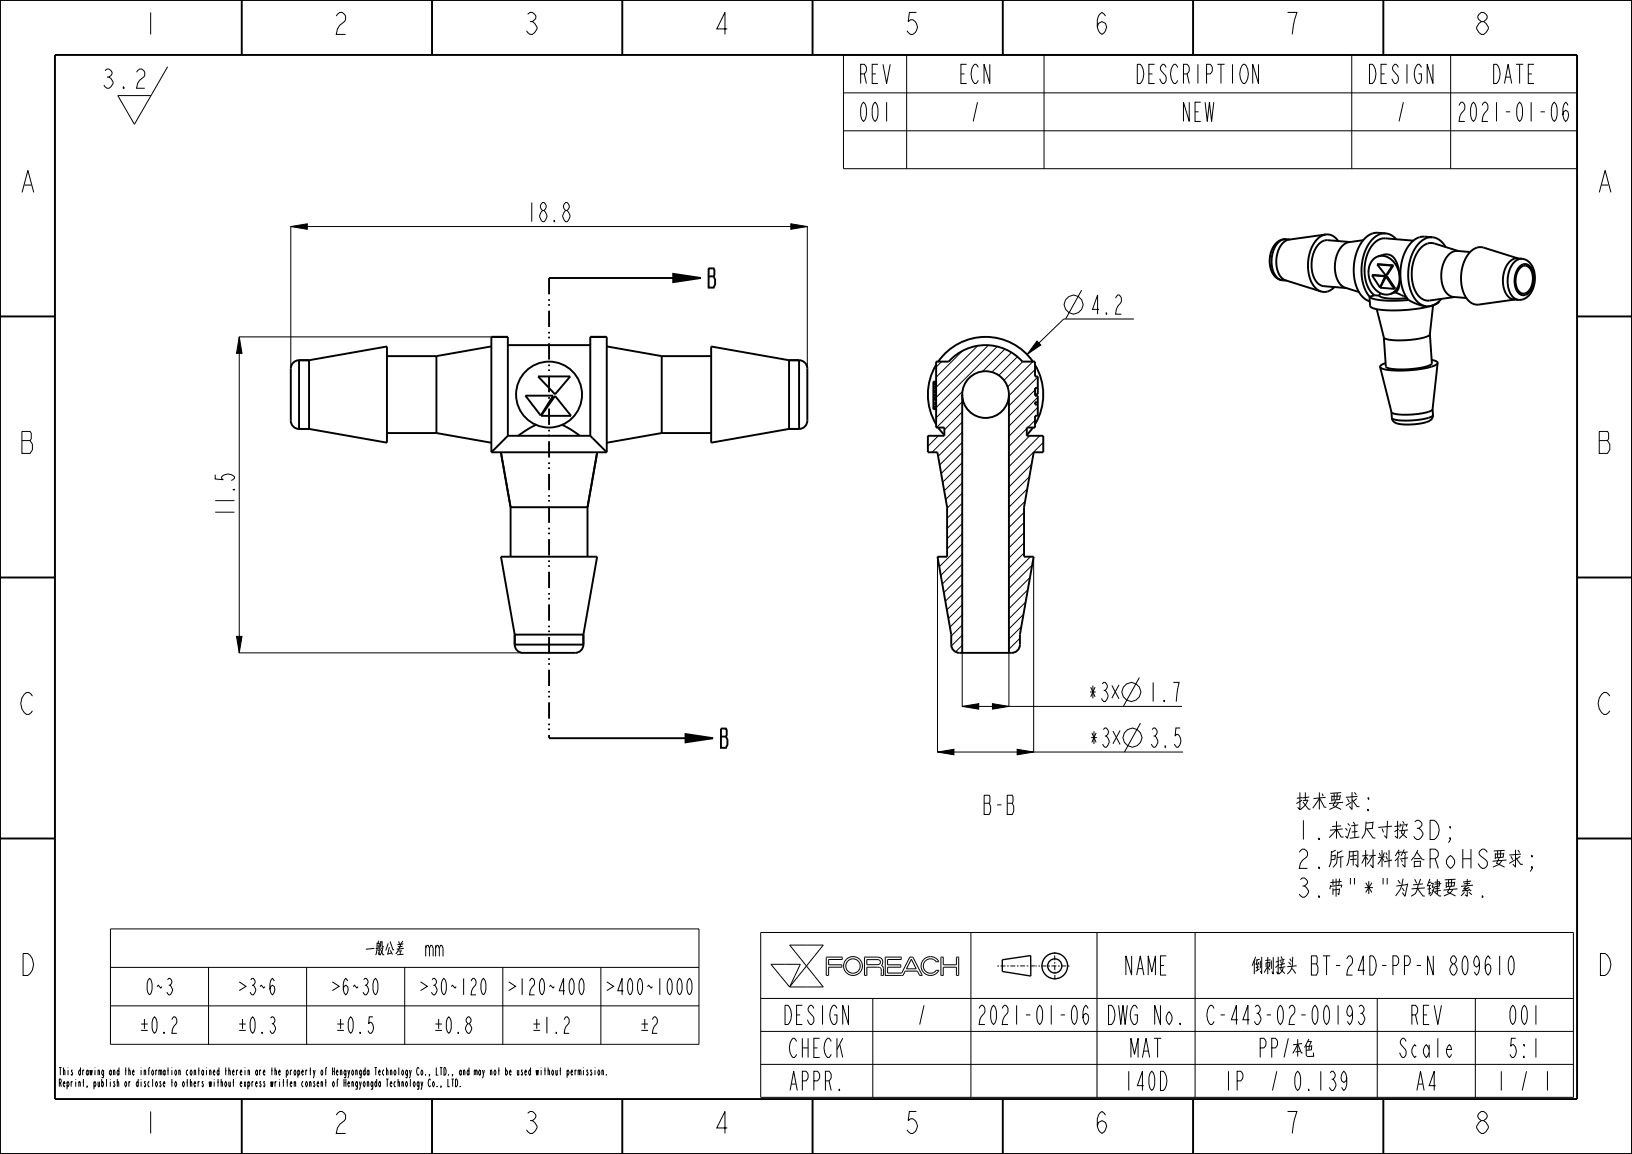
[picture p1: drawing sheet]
<svg xmlns="http://www.w3.org/2000/svg" width="297mm" height="210mm" viewBox="0 0 297 210" stroke-linecap="round" stroke-linejoin="round" font-family="sans-serif">
<g fill="none" stroke="#000" stroke-width=".18">
<path d="M19.1 12.9l.4-.3a.82 .82 0 0 1 .9 .8l-.6 .6a1.58 1.58 0 0 1 .8 1.2 1.2 1.2 0 0 1-1.1 .9l-.6-.6M19.5 14h.3M22.4 15.8l.2 .3h-.2zM24.9 13.1l.5-.5h.4l.5 .5a1.35 1.35 0 0 1-.9 1.5l-.4 .6-.1 .9h1.4M30.5 12.1l-6 10.5-3.1-5.2h6.1M153.5 10h133.5v20.7h-133.5zM153.5 16.9h133.5M165 10v20.7M190 10v20.7M246 10v20.7M264 10v20.7M153.5 23.8h133.5"/>
<path d="M52.9 41.2l3-.5v1zM52.9 41.2v25.8M52.9 41.2h94M143.9 40.7l3 .5-3 .5zM146.9 41.2v25.8M196.8 52.8l-2.9 5.3M206.4 58.1h-12.8l-6.7 6.4M43.5 61.3h45.9M43.5 61.3l.5 3h-1zM43.5 61.3v57.5M168.9 79.3v.1M170.8 79.3l-1.9 1.9"/>
<path d="M171.4 65.8l-1 1M175.1 76.8l-5.5 5.5M175.1 78.7l-4.4 4.3M175.1 73.1l-4.7 4.7M175.1 75l-3.2 3.2M175.1 71.2l-4.7 4.8M175.2 63.9l-4.8 4.7M177.9 62.9l-7.5 7.6M179.9 62.8l-9.5 9.5M181.5 63.1l-11.1 11.1M182.9 63.5l-4.1 4.1M184.1 64.2l-3.6 3.5"/>
<path d="M185.2 64.9l-3.4 3.4M186.1 65.8l-3.4 3.4M186.9 78l-3.3 3.2M187.4 79.3l-3.8 3.8M188 65.8l-4.6 4.6M188.4 76.5l-1.4 1.3M188.4 67.3l-4.8 4.7M188.4 70.9l-4.8 4.8M188.7 62.1l.7 .7-2.5 1.7zM188.9 70.4l-.2 .2M188.9 68.6l-5.3 5.3M188.9 72.3l-5.3 5.2"/>
<path d="M188.9 74.1l-5.3 5.3M189.2 79.3l-5.6 5.6M175.1 82.4l-3.8 3.8M175.1 80.5l-4.1 4.1M175.1 86l-3.3 3.3M175.1 84.2l-3.5 3.6M175.1 87.9l-3 3M175.1 99l-4.2 4.1M175.1 89.7l-2.7 2.8M175.1 91.6l-2.7 2.7M175.1 93.4l-2.7 2.8M175.1 95.3l-2.7 2.7"/>
<path d="M175.1 97.1l-2.7 2.8M186.4 93.3l-2.8 2.7M186.4 95.1l-2.8 2.7M186.4 96.9l-2.8 2.8M186.4 98.8l-2.8 2.7M186.6 91.2l-3 3M186.9 89l-3.3 3.3M187.3 86.7l-3.7 3.8M187.7 84.5l-4.1 4.1M189.9 80.5l-6.3 6.3M43 115.8h1l-.5 3zM43.5 118.8h51.6"/>
<path d="M170.6 101.4v35.5M170.9 101.3l-.2 .3M175.1 117.4l-1.2 1.2M175.1 113.7l-2 2M175.1 110l-2.5 2.6M175.1 118.9v9.7M175.1 100.8l-3.9 3.9M175.1 102.7l-3.6 3.6M175.1 106.3l-3.1 3.1M175.1 108.2l-2.8 2.8M175.1 111.9l-2.2 2.2M175.1 104.5l-3.3 3.3"/>
<path d="M175.1 115.6l-2 2M183.6 118.9v9.7M185.6 116.1l-2 2M185.9 114l-2.3 2.3M186.3 111.8l-2.7 2.7M186.4 100.6l-2.8 2.8M186.7 109.6l-3.1 3M187 107.3l-3.4 3.5M187.4 105.1l-3.8 3.8M187.5 101.3l-3.9 3.9M187.8 102.8l-4.2 4.3M188.1 101.4v35.5"/>
<path d="M170.6 136.9l3-.5v1zM170.6 136.9h44.7M175.1 128.5l3-.5v1zM175.1 128.5h40M180.6 128l3 .5-3 .5zM185.1 136.4l3 .5-3 .5zM20.1 169h107.1v21h-107.1zM20.1 176h107.1M37.9 176v14M55.8 176v14M73.6 176v14M78.1 172.5l.3-.5h.2l.2 .5v1.5"/>
<path d="M79.3 172.5l.2-.5h.2l.2 .5v1.5M79.3 172v2M79.9 172.5l.3-.5h.2l.2 .5v1.5M91.5 176v14M109.3 176v14M138.4 169.7h147.9v30h-147.9zM140.3 175.5h5.3l-1.9 4.1zM143.7 172h6.1l-3 3.8zM146.8 175.8l3 3.8h-6.1M146.8 175.8l-3.1 3.8M150.8 177.5v-1.5h2.4v-.4h-2.4v-1h2.4l.1-.4h-2.9v3.3h.4M157.8 174.6l2.1 .1 .3 .1v.4l-.4 .3h-2z"/>
<path d="M157.8 177.5v-1.5h1.9l.4 .1 .2 .2 .1 1.2h.4M160.8 177.5v-1.3l-.4-.5 .2-.6-.2-.7-.7-.2h-2.3l-.1 3.3h.5M164.3 177.5h.1M165.9 174.6l.8 1.7h-1.7zM166.1 174.2h-.5l-1.5 2.9h-2.6v-1.1h2.4v-.4h-2.4v-1h2.5v-.4h-2.9v3.3h3.2M166.1 174.2h.1M166.1 174.2l1.7 3.3h-.4l-.4-.8h-2.3l-.4 .8M170.4 175l-.7-.5h-.8l-.6 .5-.3 .8 .3 .8 .6 .4h.8l.7-.4M170.4 176.6h.1M170.4 175h.1M170.4 176.6h.4M170.4 175h.5l-.4-.5-.5-.3-.7-.1-.7 .1-.5 .4-.3 .5-.2 .5 .1 .7 .5 .8 1 .4 1-.2 .7-.7"/>
<path d="M170.8 176.6h.1M171.2 174.2h.5v1.4h2.4v-1.4h.4v3.3h-.4v-1.5h-2.4v1.5h-.5zM176.7 169.7v30M199.6 169.7v30M217.5 169.7v30M20.1 183h107.1M138.4 181.7h147.9M138.4 187.7h147.9M138.4 193.7h147.9M158.8 181.7v18M250.6 181.7v18M268.5 181.7v18"/>
<circle cx="195.4" cy="55.4" r="1.72"/>
<circle cx="155.2" cy="175.8" r="1.31"/>
<circle cx="155.2" cy="175.8" r="1.71"/>
</g>
<path d="M52.9 41.2l3-.5v1zM122.5 49.8l5 .8-5 .7zM143.9 40.7l3 .5-3 .5zM43.5 61.3l.5 3h-1zM188.7 62.1l.7 .7-2.5 1.7zM43 115.8h1l-.5 3zM124.8 133.6l5 .7-5 .8zM170.6 136.9l3-.5v1zM175.1 128.5l3-.5v1zM180.6 128l3 .5-3 .5zM185.1 136.4l3 .5-3 .5z" fill="#000"/>
<g fill="none" stroke="#000" stroke-width=".35">
<path d="M0 0h297v210h-297zM10 10h277v190h-277zM44 .1v10M78.6 .1v10M113.2 .1v10M147.9 .1v10M182.5 .1v10M217.1 .1v10M251.7 .1v10M0 57.6h10M99.9 50.6h27.6M122.5 49.8l5 .8-5 .7z"/>
<path d="M232.2 44.3l.9-.6 .9-.2a2.75 2.75 0 0 0-2.4 2.6 4.5 4.5 0 0 0 1.1 4.7l.7 .2a3.2 3.2 0 0 1-2.3-3.6l.3-1.8zM249.2 54.3l.1 1.4a2.02 2.02 0 0 0 1.8 .7 27.5 27.5 0 0 0 9.5-.8M249.3 54l-.1 .3M249.3 54a6.3 6.3 0 0 0 3.8 .7l3.2-.1M249.7 50.1l2.5 .1M249.7 50.1l1.4 2.2M249.7 50.1l2.4 .2M250.1 53.7l-.8 .3M250.1 53.7l.9 .1a4.1 4.1 0 0 0 2.8 .6l2.3-.1M250.6 48.1l3 .2M250.6 48.1l1.6 2.1M250.6 48.1l2.8 .3"/>
<path d="M250.8 42.4a4 4 0 0 0-3.6 2.7 8.8 8.8 0 0 0 .6 8.8l.6 .5 .9 .4M251.2 52.3h-.1M252.1 50.3l-1 2M252.2 50.3h.2l1.5 2.2-.2 .1M252.2 50.3l-1 2.1 2.5 .2M252.2 50.3l1.5 2.3M252.2 50.2l-.2 .5M252.2 50.2l-.1 .1M253.4 48.4l-1.2 1.8M253.6 48.3l-1.2 1.8-.2 .1M253.6 48.3l-.2 .1M254.1 43.5a2.79 2.79 0 0 0-4.6 .4 9 9 0 0 0-.4 9.9l.2 .2"/>
<path d="M256.3 54.6l1.8 .8 1.4 .3M257.2 43.8l-5.1-.4a3.7 3.7 0 0 0-3.3 3 7.3 7.3 0 0 0 1 7l.3 .3M259.3 43.1a4.2 4.2 0 0 0-3.7 3.1 8.8 8.8 0 0 0 .7 8.4M261.9 54.8l-.3 .4-1 .4M262.3 54.4a3.8 3.8 0 0 1-1.7 1.2M263.1 45a2.89 2.89 0 0 0-2.6-1.8 2.89 2.89 0 0 0-2.6 1.5 8.9 8.9 0 0 0-.2 10 2.64 2.64 0 0 0 2.9 .9M275.7 47.6a2 2 0 0 1 3.2 1 4.7 4.7 0 0 1-1.4 5.7 1.89 1.89 0 0 1-2.8-1.2 5.4 5.4 0 0 1 1-5.5zM276.6 48.5a1.34 1.34 0 0 1 1.3-.4 1.34 1.34 0 0 1 1 1.1 3.7 3.7 0 0 1-1.2 4.4 1.52 1.52 0 0 1-1.9-1.4 4.1 4.1 0 0 1 .8-3.7zM276.7 48.7a1.23 1.23 0 0 1 1.3-.3 1.23 1.23 0 0 1 .8 1.1 3.2 3.2 0 0 1-1.2 3.9 1.52 1.52 0 0 1-1.7-1.7 3.6 3.6 0 0 1 .8-3zM287 57.6h10M54.4 65.6a1.5 1.5 0 0 0-1.5 1.5v9.5a1.5 1.5 0 0 0 1.5 1.5M54.4 65.6v12.5"/>
<path d="M54.4 78.1h1.8M54.4 65.6h1.8M92.4 79.3l-3 3M92.4 79.3v-18h-3v21M92.4 79.3h15M92.4 62.8h15M95.6 72h5.1l-2.3 3.6zM97.9 68.5h5.9l-2.8 3.3zM101 72.1l2.9 3.6h-5.4zM107.4 79.3l3 3M107.4 79.3v-18h3v21M143.6 78.1h1.8"/>
<path d="M143.6 65.6h1.8M145.4 65.6v12.5M145.4 65.6a1.5 1.5 0 0 1 1.5 1.5v9.5a1.5 1.5 0 0 1-1.5 1.5M169.9 72h.5M169.9 74.3h.5M169.9 74h.5M169.9 73.6h.5M169.9 73.3h.5M169.9 72.8h.5M169.9 72.4h.5M169.9 71.9h.5M169.9 71.8h.5"/>
<path d="M169.9 71.4h.5M169.9 71.1h.5M169.9 70.6h.5M169.9 70.3h.5M169.9 69.9h.5M169.9 69.6h.5M170.4 66.4a10.5 10.5 0 0 0 0 10.8M170.4 69.5h-.5v5h.5M170.7 77.8l1.2 1.3M170.7 65.8a10.5 10.5 0 0 1 17.3 0M175.1 71.8v47M183.6 71.8v47"/>
<path d="M188 77.8l-1.1 1.3M188.4 66.4a10.5 10.5 0 0 1 0 10.8M188.9 70.6h-.5v1.4h.5v3.7h-.5v2.1h-1.5v1.5h3v3h-1.8l-1.7 10v9h1.7l-2.5 14.2v1.8a1.5 1.5 0 0 1-1.5 1.5h-9.5a1.5 1.5 0 0 1-1.5-1.5v-1.8l-2.5-14.2h1.8v-9l-1.8-10h-1.7v-3h3v-1.5h-1.5v-12h2.3a9 9 0 0 1 13.4 0h2.3v2.7h.5v3.3h-.5M188.9 73.2h-.5v.4h.5M253.3 76a2.39 2.39 0 0 0 2 .5h2a5.9 5.9 0 0 0 3.5-.9v-.1a1.58 1.58 0 0 1-1.6 1.4l-2.7 .4a3.6 3.6 0 0 1-3-.7zM89.4 82.3h21M91.2 82.3l1.7 10M108.7 82.3l-1.8 10M0 105.1h10M93.7 117.3a1.5 1.5 0 0 0 1.5 1.5h9.5a1.5 1.5 0 0 0 1.5-1.5M93.7 115.5v1.8M93.7 117.3h12.5"/>
<path d="M106.2 115.5v1.8M287 105.1h10M99.9 134.3h29.9M124.8 133.6l5 .7-5 .8zM0 152.6h10M287 152.6h10M44 200.1v10M78.6 200.1v10M113.2 200.1v10M147.9 200.1v10M182.5 200.1v10M217.1 200.1v10"/>
<path d="M251.7 200.1v10"/>
<circle cx="179.4" cy="71.8" r="4.3"/>
</g>
<g fill="none" stroke="#000" stroke-width=".25">
<path d="M187.6 173.9v3.7l-5.2-.8v-2.1l5.2-.8"/>
<circle cx="192" cy="175.8" r="2.34"/>
<circle cx="192" cy="175.8" r="1.29"/>
</g>
<path d="M181.5 175.8h6.8M191.9 173.3l.1 5M194.6 175.8h-6.2" fill="none" stroke="#000" stroke-width=".18" stroke-dasharray=".3 .3 .9 .3" stroke-linecap="butt"/>
<path d="M99.9 50.6v83.7" fill="none" stroke="#000" stroke-width=".35" stroke-dasharray="3 .9 .3 .6 .3 .9" stroke-linecap="butt"/>
<!-- layer: 02___PRT_ALL_AXES -->
<g fill="none" stroke="#000" stroke-width=".35">
<path d="M233.4 51l.7 .1M234 43.5l.7 .1M241.3 42.7l-6.7 .9a3.6 3.6 0 0 0-2.3 3.6 3.6 3.6 0 0 0 1.7 3.8l6.4 2M241.3 42.7a4.5 4.5 0 0 0-3.1 3.8 6.4 6.4 0 0 0 1.5 6.1l.7 .4M241.3 42.7a2.37 2.37 0 0 1 2.2 1.2M242.8 52.2a2.37 2.37 0 0 1-2.4 .8M245.7 44l-4.1-.3a2.99 2.99 0 0 0-2.6 2.6 5.3 5.3 0 0 0 1 5.4l.8 .4 4.2 .3M248.1 43.7l-2.6 .4a3.9 3.9 0 0 0-2.5 3.6 4.5 4.5 0 0 0 1.6 4.6l2.7 .8M250.5 56.3l1.3 5.1a4.4 4.4 0 0 0 3.1 .5h.8a8.4 8.4 0 0 0 4.5-1v-.1M250.8 42.4l1.4 .1M250.8 46.6a3.4 3.4 0 0 0-1.4 4.8 3.1 3.1 0 0 0 3.6 2.1M250.8 46.6a3.4 3.4 0 0 1 3.8 3.2l.1 .5"/>
<path d="M251.2 53.4l-.2 .4M251.6 46.4l-.8 .2M251.6 46.4a2.04 2.04 0 0 1 2.7 1.7l.4 2.2M253.9 53.2l-.9 .3M253.9 53.2l2.1 .9M254.7 50.3a3 3 0 0 1-.8 2.9M254.7 50.3a2.98 2.98 0 0 1-1.7 3.2M259.3 43.1l1.4 .1M260.8 55.6l-.6 5.2M265.4 45.7l-4.4-1.4a2.86 2.86 0 0 0-3.2 1.9 7.4 7.4 0 0 0 .4 7.7 2.23 2.23 0 0 0 2 .8l4.5-.6M267.5 45.9l-2.3-.2a2.99 2.99 0 0 0-2.6 2.5 5.3 5.3 0 0 0 1 5.5l.8 .3 2.5 .2M275.7 54.5l-6.6 .9"/>
<path d="M276.3 47l-6.3-1.9a2.86 2.86 0 0 0-3.2 1.8 7.4 7.4 0 0 0 .3 7.7 2.23 2.23 0 0 0 2 .8M277 47.1l-.9-.1a2.78 2.78 0 0 0-2.4 2.5 4.5 4.5 0 0 0 1.2 4.8l1.5 .3M54.4 78.1h1.8M54.4 65.6h1.8M56.2 65.6l14.2-2.5v17.5l-14.2-2.5M56.2 65.6v12.5M70.4 78.8h9M70.4 64.8h9M79.4 78.8l10 1.8M79.4 64.8v14M89.4 61.3h3M89.4 63l-10 1.8"/>
<path d="M97.5 77.3l-1.6 .9-1.6 1.1M102.3 77.3l1.6 .9 1.6 1.1M107.4 61.3h3M110.4 63l10 1.8M120.4 78.8h9M120.4 64.8h9M120.4 78.8l-10 1.8M120.4 64.8v14M143.6 65.6l-14.2-2.5v17.5l14.2-2.5M143.6 65.6v12.5M143.6 78.1h1.8M143.6 65.6h1.8"/>
<path d="M251.2 66.8l2 8.2M252.2 66.1l-.9 .4-.1 .3M253.2 75l.1 1M260.2 60.8l.4 5.3a2.86 2.86 0 0 1-2.2 .9l-1.7 .2a7.9 7.9 0 0 1-4.5-.5l-.4-5.3M260.5 65.5l.9 .2 .2 .4M260.7 74.5a4.3 4.3 0 0 1-2.9 .9h-.2a7.4 7.4 0 0 1-4.4-.4M260.7 74.5l.1 1M261.6 66.1a3.8 3.8 0 0 1-2.6 1l-1 .1a15.3 15.3 0 0 1-6.7-.2l-.1-.2M261.6 66.1l-.9 8.4M91.2 82.3l1.7 10M92.9 92.3h14M92.9 92.3v9"/>
<path d="M106.9 92.3v9M108.7 82.3l-1.8 10M93.7 115.5h12.5M93.7 115.5v1.8M93.7 115.5l-2.5-14.2h17.5l-2.5 14.2M106.2 115.5v1.8"/>
<circle cx="99.9" cy="71.8" r="6"/>
</g>
<g font-size="5.2">
<text x="26.1" y="6.3">1</text>
<text x="60.7" y="6.3">2</text>
<text x="95.4" y="6.3">3</text>
<text x="130" y="6.3">4</text>
<text x="164.6" y="6.3">5</text>
<text x="199.2" y="6.3">6</text>
<text x="233.9" y="6.3">7</text>
<text x="268.5" y="6.3">8</text>
<text x="3.8" y="35">A</text>
<text x="290.8" y="35">A</text>
<text x="3.8" y="82.5">B</text>
<text x="290.8" y="82.5">B</text>
<text x="3.8" y="130">C</text>
<text x="290.8" y="130">C</text>
<text x="3.8" y="177.5">D</text>
<text x="290.8" y="177.5">D</text>
<text x="26.1" y="206.3">1</text>
<text x="60.7" y="206.3">2</text>
<text x="95.4" y="206.3">3</text>
<text x="130" y="206.3">4</text>
<text x="164.6" y="206.3">5</text>
<text x="199.2" y="206.3">6</text>
<text x="233.9" y="206.3">7</text>
<text x="268.5" y="206.3">8</text>
</g>
<g font-size="4.6">
<text x="155.8" y="15.2">REV</text>
<text x="174.1" y="15.2">ECN</text>
<text x="205.5" y="15.2">DESCRIPTION</text>
<text x="248.2" y="15.2">DESIGN</text>
<text x="270.9" y="15.2">DATE</text>
<text x="155.8" y="22.1">001</text>
<text x="176.4" y="22.1">/</text>
<text x="214.6" y="22.1">NEW</text>
<text x="253.9" y="22.1">/</text>
<text x="264.1" y="22.1">2021-01-06</text>
<text x="95.7" y="40.4">18.8</text>
<text x="128.6" y="52.3">B</text>
<text x="198.3" y="57.2">4.2</text>
<text x="42.7" y="94.3" transform="rotate(-90 42.7 94.3)">11.5</text>
<text x="197.8" y="127.7">*3× 1.7</text>
<text x="130.8" y="136.1">B</text>
<text x="198" y="136">*3× 3.5</text>
<text x="178.2" y="148.2">B-B</text>
<text x="235.7" y="147.5">技术要求:</text>
<text x="235.7" y="152.8">1.未注尺寸按3D;</text>
<text x="235.7" y="158">2.所用材料符合RoHS要</text>
<text x="235.7" y="163.3">3.带&quot;*&quot;为关键要素.</text>
<text x="204" y="177.4">NAME</text>
<text x="221.2" y="177.4">倒刺接头 BT-24D-PP-N 809610</text>
<text x="141.8" y="186.4">DESIGN</text>
<text x="166.6" y="186.4">/</text>
<text x="176.8" y="186.4">2021-01-06</text>
<text x="200.6" y="186.4">DWG No.</text>
<text x="218.1" y="186.4">C-443-02-00193</text>
<text x="256.2" y="186.4">REV</text>
<text x="274" y="186.4">001</text>
<text x="143" y="192.4">CHECK</text>
<text x="205.2" y="192.4">MAT</text>
<text x="228.6" y="192.4">PP</text>
<text x="230.5" y="192.4">/本色</text>
<text x="253.9" y="192.4">Scale</text>
<text x="274" y="192.4">5:1</text>
<text x="143" y="198.4">APPR.</text>
<text x="204" y="198.4">140D</text>
<text x="222.3" y="198.4">IP</text>
<text x="230.9" y="198.4">/ 0.139</text>
<text x="257.3" y="198.4">A4</text>
<text x="272.1" y="198.4">1</text>
<text x="276.3" y="198.4">/ 1</text>
</g>
<g font-size="3.9">
<text x="61.9" y="174">一般公差</text>
<text x="26.1" y="181">0~3</text>
<text x="42" y="181">＞3~6</text>
<text x="58.9" y="181">＞6~30</text>
<text x="74.8" y="181">＞30~120＞120~400＞400~1000</text>
<text x="24.2" y="188">±0.2</text>
<text x="42" y="188">±0.3</text>
<text x="59.9" y="188">±0.5</text>
<text x="77.7" y="188">±0.8</text>
<text x="95.5" y="188">±1.2</text>
<text x="115.3" y="188">±2</text>
</g>
<g font-size="1.8">
<text x="10.6" y="195.7">This drawing and the information contained therein are the property of</text>
<text x="10.6" y="197.8">Reprint, publish or disclose to others without express written consent of</text>
<text x="60.3" y="195.7">Hengyongda Technology Co., LTD., and may not be used without permission.</text>
<text x="62.4" y="197.8">Hengyongda Technology Co., LTD.</text>
</g>
</svg>
